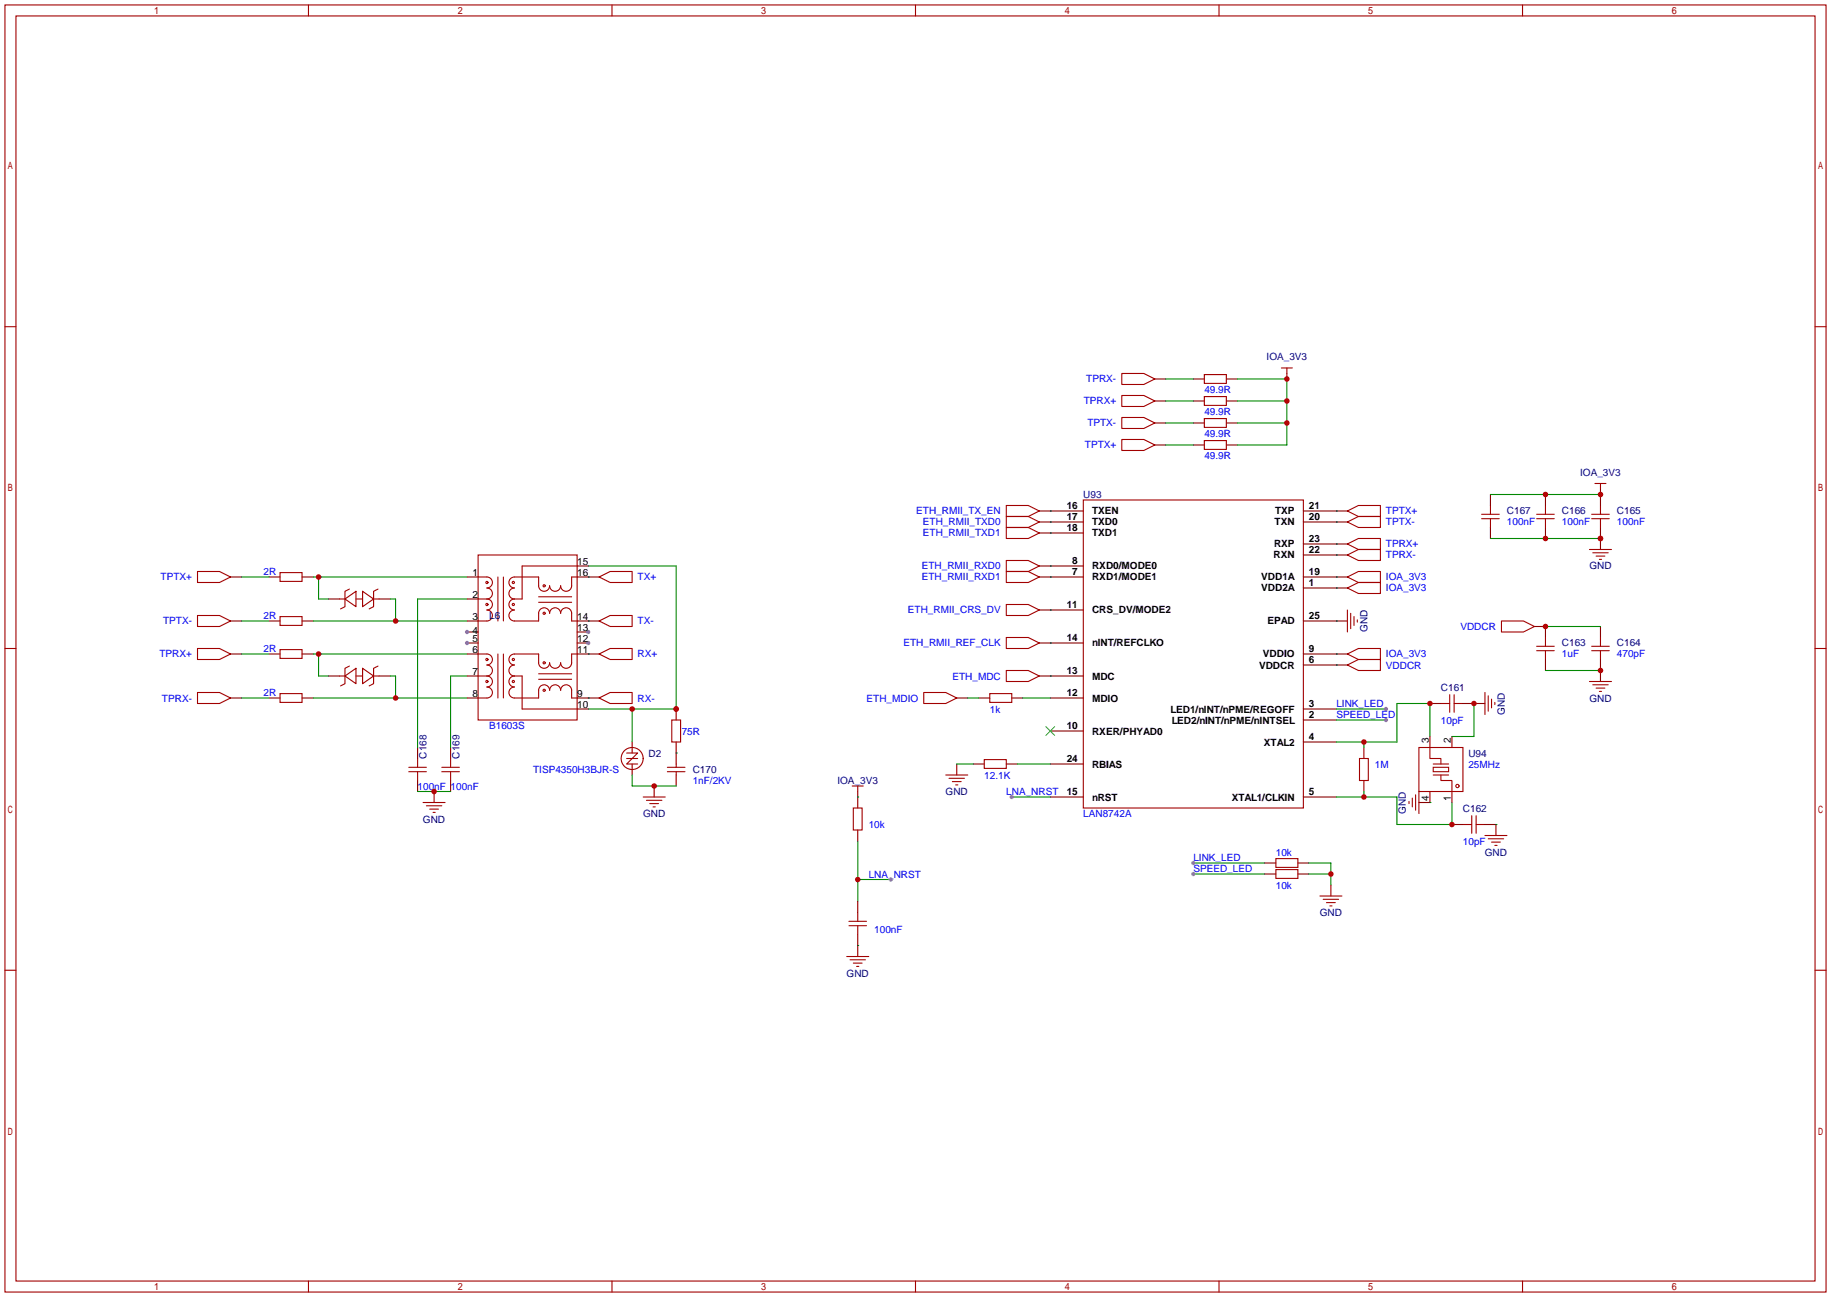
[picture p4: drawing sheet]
<svg xmlns="http://www.w3.org/2000/svg" width="423mm" height="299mm" viewBox="0 0 423 299" stroke-linecap="round" stroke-linejoin="round" font-family="sans-serif">
<g fill="none" stroke="#a10000" stroke-width=".25">
<path d="M1.1 1.1h420.4v297.2h-420.4zM3.7 3.7h415.3v292.1h-415.3zM71.2 1.1v2.6M141.3 1.1v2.6M211.3 1.1v2.6M281.4 1.1v2.6M351.5 1.1v2.6M1.1 75.4h2.6M419 75.4h2.5M232.3 119.3h5.1l2.5 1.2-2.5 1.3h-5.1zM232.3 116.7h5.1l2.5 1.3-2.5 1.3h-5.1zM250.1 115.4h50.8v71.2h-50.8z"/>
<path d="M232.3 129.4h5.1l2.5 1.3-2.5 1.3h-5.1zM232.3 132h5.1l2.5 1.2-2.5 1.3h-5.1zM232.3 121.8h5.1l2.5 1.3-2.5 1.2h-5.1zM232.3 139.6h5.1l2.5 1.2-2.5 1.3h-5.1zM1.1 149.7h2.6M213.2 159.9h5.1l2.6 1.3-2.6 1.2h-5.1zM232.3 154.8h5.1l2.5 1.3-2.5 1.3h-5.1zM232.3 147.2h5.1l2.5 1.3-2.5 1.2h-5.1zM419 149.7h2.5M218.3 178.9h5.1M219.1 179.7h3.5M227.2 175.4h5.1v2h-5.1z"/>
<path d="M228.5 160.1h5.1v2.1h-5.1zM313.8 175.1h2v5.1h-2zM332.6 162.4h2M334.6 160.4v4.1M335.7 162.4h2M335.7 160.4v4.1M219.8 180.5h2.1M220.6 181.2h.5M337.7 190.4h2M339.7 188.3v4.1M340.7 190.4h2.1M340.7 188.3v4.1"/>
<path d="M1.1 224h2.6M419 224h2.5M71.2 295.8v2.5M141.3 295.8v2.5M211.3 295.8v2.5M281.4 295.8v2.5M351.5 295.8v2.5"/>
</g>
<g fill="none" stroke="#870000" stroke-width=".25">
<path d="M239.9 118h10.2M300.9 118h7.6M239.9 130.7h10.2M239.9 133.2h10.2M239.9 120.5h10.2M239.9 123.1h10.2M300.9 133.2h7.6M300.9 120.5h7.6M300.9 135.8h7.6M300.9 128.1h7.6M300.9 125.6h7.6M239.9 156.1h10.2"/>
<path d="M239.9 140.8h10.2M239.9 148.5h10.2M300.9 153.5h7.6M300.9 151h7.6M300.9 143.4h7.6M220.9 161.2h2.5M220.9 176.4v2.5M224.7 176.4h2.5M225.9 161.2h2.6M232.3 176.4h2.5M233.6 161.2h2.5M242.4 161.2h7.7"/>
<path d="M242.4 168.8h7.7M242.4 176.4h7.7M300.9 166.2h7.6M300.9 163.7h7.6M300.9 171.3h7.6M314.8 172.6v2.5M330.1 162.4h2.5M337.7 162.4h2.5M242.4 184h7.7M300.9 184h7.6M314.8 180.2v2.6M335.2 190.4h2.5"/>
<path d="M342.8 190.4h2.5"/>
</g>
<path d="M241.4 167.8l2.1 2M243.5 167.8l-2.1 2" fill="none" stroke="#3c3" stroke-width=".25"/>
<g fill="none" stroke="#008700" stroke-width=".25">
<path d="M242.4 118h.1M242.4 120.5h.1M242.4 123.1h.1M242.4 130.7h.1M242.4 133.2h.1M242.4 156.1h.1M242.4 140.8h.1M242.4 148.5h.1M220.9 176.4h3.8M223.4 161.2h2.5M234.8 176.4h7.6M236.1 161.2h6.3"/>
<path d="M314.8 171.3v1.3M330.1 170.1v-7.7h-7.6v8.9h-14"/>
</g>
<g fill="#c00">
<circle cx="314.8" cy="171.3" r=".63"/>
<circle cx="330.1" cy="162.4" r=".63"/>
</g>
<path d="M308.5 184h14v6.4h12.7v-5.1M314.8 182.8v1.2" fill="none" stroke="#008700" stroke-width=".25"/>
<g fill="#c00">
<circle cx="314.8" cy="184" r=".63"/>
<circle cx="335.2" cy="190.4" r=".63"/>
</g>
<path d="M330.1 170.1v2.5M335.2 170.1v2.5M340.2 162.4h2.6M330.1 182.8v2.5M335.2 182.8v2.5" fill="none" stroke="#870000" stroke-width=".25"/>
<g fill="none" stroke="#a10000" stroke-width=".25">
<path d="M327.5 172.6h10.2v10.2h-10.2zM330.1 172.6v2.5h2.5v1.3M330.8 177.2h3.6v1h-3.6zM330.8 178.9h3.6M330.8 176.4h3.6M332.6 178.9v1.3h2.6v2.6"/>
<circle cx="336.4" cy="181.5" r=".38"/>
</g>
<path d="M340.2 162.4v7.7h-5" fill="none" stroke="#008700" stroke-width=".25"/>
<circle cx="340.2" cy="162.4" r=".63" fill="#c00"/>
<path d="M342.8 159.9v5.1M343.5 160.7v3.5M344.3 161.4v2M345.1 162.2v.5M325.2 185v.5M326 184.3v2M326.8 183.5v3.6M327.5 182.8v5M342.8 192.9h5.1M343.5 193.7h3.6M344.3 194.4h2M345.1 195.2h.5" fill="none" stroke="#a10000" stroke-width=".25"/>
<path d="M327.5 185.3h2.6M345.3 190.4v2.5" fill="none" stroke="#870000" stroke-width=".25"/>
<path d="M308.5 163.7h11.4M330.1 185.3h.1M345.3 190.4h.1" fill="none" stroke="#008700" stroke-width=".25"/>
<circle cx="319.9" cy="163.7" r=".51" fill="#999"/>
<path d="M308.5 166.2h11.4" fill="none" stroke="#008700" stroke-width=".25"/>
<circle cx="319.9" cy="166.2" r=".51" fill="#999"/>
<path d="M275.5 199.3h16.5" fill="none" stroke="#008700" stroke-width=".25"/>
<circle cx="275.5" cy="199.3" r=".51" fill="#999"/>
<path d="M275.5 201.8h16.5" fill="none" stroke="#008700" stroke-width=".25"/>
<circle cx="275.5" cy="201.8" r=".51" fill="#999"/>
<path d="M292 199.3h2.5M299.6 199.3h2.5M292 201.8h2.5M299.6 201.8h2.5" fill="none" stroke="#870000" stroke-width=".25"/>
<path d="M294.5 198.2h5.1v2.1h-5.1zM294.5 200.8h5.1v2h-5.1z" fill="none" stroke="#a10000" stroke-width=".25"/>
<path d="M302.1 199.3h5.1v5M302.1 201.8h5.1" fill="none" stroke="#008700" stroke-width=".25"/>
<circle cx="307.2" cy="201.8" r=".63" fill="#c00"/>
<g fill="none" stroke="#870000" stroke-width=".25">
<path d="M266.6 97.7h2.5M266.6 92.6h2.5M266.6 87.5h2.5M275.5 97.7h2.5M275.5 92.6h2.5M275.5 87.5h2.5M283.1 97.7h2.5M283.1 92.6h2.5M283.1 87.5h2.5M297.1 86.2v1.3M266.6 102.7h2.5M275.5 102.7h2.5"/>
<path d="M283.1 102.7h2.5M308.5 118h2.5M308.5 120.5h2.5M308.5 125.6h2.5M308.5 128.1h2.5M307.2 204.3v2.6"/>
</g>
<g fill="none" stroke="#a10000" stroke-width=".25">
<path d="M259 96.4h5l2.6 1.3-2.6 1.2h-5zM259 91.3h5l2.6 1.3-2.6 1.3h-5zM259 86.2h5l2.6 1.3-2.6 1.3h-5zM278 86.5h5.1v2h-5.1zM278 91.6h5.1v2h-5.1zM278 96.6h5.1v2.1h-5.1zM295.8 85h2.5M297.1 85v1.2M259 101.5h5l2.6 1.2-2.6 1.3h-5zM278 101.7h5.1v2.1h-5.1zM311 118l2.6-1.3h5v2.6h-5zM311 120.5l2.6-1.2h5v2.5h-5z"/>
<path d="M311 125.6l2.6-1.3h5v2.6h-5zM311 128.1l2.6-1.2h5v2.5h-5zM304.7 206.9h5.1M305.4 207.6h3.6M306.2 208.4h2M307 209.2h.5"/>
</g>
<path d="M269.1 87.5h6.4M269.1 92.6h6.4M269.1 97.7h6.4M285.6 87.5h11.5v15.2h-11.5M285.6 92.6h11.5M285.6 97.7h11.5M269.1 102.7h6.4M308.5 118h.1M308.5 120.5h.1M308.5 125.6h.1M308.5 128.1h.1" fill="none" stroke="#008700" stroke-width=".25"/>
<g fill="#c00">
<circle cx="297.1" cy="87.5" r=".63"/>
<circle cx="297.1" cy="92.6" r=".63"/>
<circle cx="297.1" cy="97.7" r=".63"/>
</g>
<path d="M311 153.5l2.6-1.2h5v2.5h-5zM346.6 143.4h5.1l2.5 1.3-2.5 1.2h-5.1zM354.7 149.2h4.1M354.7 150.2h4.1M356.7 147.2v2M356.7 150.2v2.1M367.4 149.2h4.1M367.4 150.2h4.1M369.4 147.2v2M369.4 150.2v2.1" fill="none" stroke="#a10000" stroke-width=".25"/>
<path d="M308.5 153.5h2.5M354.2 144.7h2.5v2.5M356.7 152.3v2.5M369.4 144.7v2.5M369.4 152.3v2.5" fill="none" stroke="#870000" stroke-width=".25"/>
<path d="M308.5 153.5h.1M356.7 144.7h12.7" fill="none" stroke="#008700" stroke-width=".25"/>
<circle cx="356.7" cy="144.7" r=".63" fill="#c00"/>
<path d="M356.7 154.8h12.7" fill="none" stroke="#008700" stroke-width=".25"/>
<path d="M369.4 154.8v2.6" fill="none" stroke="#870000" stroke-width=".25"/>
<circle cx="369.4" cy="154.8" r=".63" fill="#c00"/>
<g fill="none" stroke="#a10000" stroke-width=".25">
<path d="M342 119.8h4.1M342 118.7h4.1M344 116.7v2M344 119.8v2M354.7 119.8h4.1M354.7 118.7h4.1M356.7 116.7v2M356.7 119.8v2M367.4 119.8h4.1M367.4 118.7h4.1M368.2 111.6h2.5M369.4 111.6v1.3"/>
<path d="M369.4 116.7v2M369.4 119.8v2M311 135.8l2.6-1.3h5v2.5h-5zM311 133.2l2.6-1.2h5v2.5h-5zM311 151l2.6-1.3h5v2.6h-5zM366.9 157.4h5.1M367.7 158.1h3.5M368.4 158.9h2.1M369.2 159.6h.5"/>
</g>
<path d="M344 114.2v2.5M356.7 114.2v2.5M369.4 112.9v3.8M308.5 135.8h2.5M308.5 133.2h2.5M344 121.8v2.5M356.7 121.8v2.5M369.4 121.8v2.5M308.5 151h2.5" fill="none" stroke="#870000" stroke-width=".25"/>
<path d="M344 114.2h25.4M308.5 135.8h.1M308.5 133.2h.1M308.5 151h.1" fill="none" stroke="#008700" stroke-width=".25"/>
<g fill="#c00">
<circle cx="356.7" cy="114.2" r=".63"/>
<circle cx="369.4" cy="114.2" r=".63"/>
</g>
<path d="M344 124.3h25.4" fill="none" stroke="#008700" stroke-width=".25"/>
<g fill="#c00">
<circle cx="356.7" cy="124.3" r=".63"/>
<circle cx="369.4" cy="124.3" r=".63"/>
</g>
<path d="M369.4 124.3v2.6" fill="none" stroke="#870000" stroke-width=".25"/>
<circle cx="369.4" cy="124.3" r=".63" fill="#c00"/>
<g fill="none" stroke="#a10000" stroke-width=".25">
<path d="M45.6 132h5.1l2.5 1.2-2.5 1.3h-5.1zM64.6 132.2h5.1v2h-5.1zM366.9 126.9h5.1M367.7 127.6h3.5M368.4 128.4h2.1M369.2 129.2h.5M45.6 142.1h5.1l2.5 1.3-2.5 1.3h-5.1zM45.6 149.7h5.1l2.5 1.3-2.5 1.3h-5.1zM45.6 159.9h5.1l2.5 1.3-2.5 1.2h-5.1zM311 140.8v5.1M311.8 141.6v3.6M312.5 142.4v2"/>
<path d="M313.3 143.1v.5"/>
</g>
<path d="M53.2 133.2h2.6M62.1 133.2h2.5M69.7 133.2h2.6M53.2 143.4h2.6M53.2 151h2.6M308.5 143.4h2.5M53.2 161.2h2.6" fill="none" stroke="#870000" stroke-width=".25"/>
<path d="M72.3 133.2h35.5M73.5 133.2v5.1h2.3M308.5 143.4h.1" fill="none" stroke="#008700" stroke-width=".25"/>
<circle cx="73.5" cy="133.2" r=".63" fill="#c00"/>
<path d="M55.8 133.2h6.3M90 138.3h1.3v5.1M55.8 143.4h6.3M72.3 143.4h35.5" fill="none" stroke="#008700" stroke-width=".25"/>
<path d="M75.8 138.3h2.6M87.5 138.3h2.5M62.1 143.4h2.5M69.7 143.4h2.6" fill="none" stroke="#870000" stroke-width=".25"/>
<path d="M78.4 138.3h1.2M79.6 138.3l2.6-1.8v3.6zM80.6 136l-1 .5v3.6l-1 .5M82.2 138.3h1.5M83.7 136.5l2.5 1.8-2.5 1.8zM86.2 138.3h1.3M87.2 136l-1 .5v3.6l-1 .5M64.6 142.4h5.1v2h-5.1z" fill="none" stroke="#a10000" stroke-width=".25"/>
<circle cx="91.3" cy="143.4" r=".63" fill="#c00"/>
<path d="M64.6 150h5.1v2h-5.1zM94.4 178.2h4M94.4 177.2h4M96.4 175.1v2.1M96.4 178.2v2" fill="none" stroke="#a10000" stroke-width=".25"/>
<path d="M62.1 151h2.5M69.7 151h2.6M96.4 172.6v2.5M96.4 180.2v2.6" fill="none" stroke="#870000" stroke-width=".25"/>
<path d="M107.8 138.3h-11.4v34.3M72.3 151h35.5M73.5 151v5.1h2.3" fill="none" stroke="#008700" stroke-width=".25"/>
<circle cx="73.5" cy="151" r=".63" fill="#c00"/>
<path d="M55.8 151h6.3M90 156.1h1.3v5.1M55.8 161.2h6.3M72.3 161.2h35.5" fill="none" stroke="#008700" stroke-width=".25"/>
<path d="M75.8 156.1h2.6M87.5 156.1h2.5M62.1 161.2h2.5M69.7 161.2h2.6" fill="none" stroke="#870000" stroke-width=".25"/>
<path d="M78.4 156.1h1.2M79.6 156.1l2.6-1.8v3.6zM80.6 153.8l-1 .5v3.6l-1 .5M82.2 156.1h1.5M83.7 154.3l2.5 1.8-2.5 1.8zM86.2 156.1h1.3M87.2 153.8l-1 .5v3.6l-1 .5M64.6 160.1h5.1v2.1h-5.1z" fill="none" stroke="#a10000" stroke-width=".25"/>
<circle cx="91.3" cy="161.2" r=".63" fill="#c00"/>
<path d="M102 178.2h4M102 177.2h4M104 175.1v2.1M104 178.2v2" fill="none" stroke="#a10000" stroke-width=".25"/>
<path d="M104 172.6v2.5M100.2 182.8v2.5M104 180.2v2.6" fill="none" stroke="#870000" stroke-width=".25"/>
<path d="M107.8 156.1h-3.8v16.5M96.4 182.8h7.6" fill="none" stroke="#008700" stroke-width=".25"/>
<circle cx="100.2" cy="182.8" r=".63" fill="#c00"/>
<path d="M138.3 133.2l2.5-1.2h5.1v2.5h-5.1zM138.3 143.4l2.5-1.3h5.1v2.6h-5.1zM138.3 151l2.5-1.3h5.1v2.6h-5.1zM138.3 161.2l2.5-1.3h5.1v2.5h-5.1zM97.7 185.3h5M98.4 186.1h3.6M99.2 186.8h2M99.9 187.6h.6" fill="none" stroke="#a10000" stroke-width=".25"/>
<path d="M135.8 133.2h2.5M135.8 143.4h2.5M135.8 151h2.5M135.8 161.2h2.5" fill="none" stroke="#870000" stroke-width=".25"/>
<path d="M135.8 130.7h20.3v33h-20.3M145.9 163.7v7.6" fill="none" stroke="#008700" stroke-width=".25"/>
<g fill="#c00">
<circle cx="145.9" cy="163.7" r=".63"/>
<circle cx="156.1" cy="163.7" r=".63"/>
</g>
<path d="M156.1 163.7v2.5M156.1 171.3v2.6" fill="none" stroke="#870000" stroke-width=".25"/>
<circle cx="156.1" cy="163.7" r=".63" fill="#c00"/>
<g fill="none" stroke="#a10000" stroke-width=".25">
<path d="M144.7 173.9h2.5l-2.5 2.5h2.5M144.7 175.1h2.5M154.1 178.2h4M154.1 177.2h4M155.1 166.2h2v5.1h-2zM156.1 176.4v.8M156.1 178.2v.7"/>
<circle cx="145.9" cy="175.1" r="2.54"/>
</g>
<path d="M145.9 171.3v2.6M145.9 176.4v2.5M156.1 173.9v2.5M156.1 178.9v2.6M151 181.5v2.5" fill="none" stroke="#870000" stroke-width=".25"/>
<path d="M145.9 178.9v2.6h10.2M156.1 173.9h.1" fill="none" stroke="#008700" stroke-width=".25"/>
<circle cx="151" cy="181.5" r=".63" fill="#c00"/>
<path d="M110.4 128.1h22.8v38.1h-22.8zM148.5 184h5M149.2 184.8h3.6M150 185.5h2M150.7 186.3h.6" fill="none" stroke="#a10000" stroke-width=".25"/>
<path d="M133.2 133.2h2.6M133.2 130.7h2.6M133.2 143.4h2.6M133.2 145.9h2.6" fill="none" stroke="#870000" stroke-width=".25"/>
<circle cx="135.8" cy="145.9" r=".51" fill="#999"/>
<path d="M133.2 148.5h2.6" fill="none" stroke="#870000" stroke-width=".25"/>
<circle cx="135.8" cy="148.5" r=".51" fill="#999"/>
<path d="M107.8 151h2.6M107.8 156.1h2.6M107.8 148.5h2.6M133.2 151h2.6M107.8 161.2h2.6M133.2 163.7h2.6M133.2 161.2h2.6" fill="none" stroke="#870000" stroke-width=".25"/>
<circle cx="107.8" cy="148.5" r=".51" fill="#999"/>
<path d="M107.8 145.9h2.6" fill="none" stroke="#870000" stroke-width=".25"/>
<circle cx="107.8" cy="145.9" r=".51" fill="#999"/>
<path d="M107.8 138.3h2.6M107.8 133.2h2.6M107.8 143.4h2.6" fill="none" stroke="#870000" stroke-width=".25"/>
<g fill="none" stroke="#a10000" stroke-width=".25">
<path d="M110.4 133.2h2a1.27 1.27 0 0 1 1.3 1.3 1.27 1.27 0 0 1-1.3 1.3 1.27 1.27 0 0 1 1.3 1.2 1.27 1.27 0 0 1-1.3 1.3M110.4 138.3h2M112.4 138.3a1.27 1.27 0 0 1 1.3 1.3 1.27 1.27 0 0 1-1.3 1.2 1.27 1.27 0 0 1 1.3 1.3 1.27 1.27 0 0 1-1.3 1.3h-2M114.9 133.2v10.2M116.2 133.2v10.2M118.7 138.3a1.27 1.27 0 0 0-1.2 1.3 1.27 1.27 0 0 0 1.2 1.2 1.27 1.27 0 0 0-1.2 1.3 1.27 1.27 0 0 0 1.2 1.3h5.6v-1.8a1.27 1.27 0 0 1 1.3-1.3 1.27 1.27 0 0 1 1.3 1.3 1.27 1.27 0 0 1 1.2-1.3 1.27 1.27 0 0 1 1.3 1.3 1.27 1.27 0 0 1 1.3-1.3 1.27 1.27 0 0 1 1.3 1.3v1.8h1.2M124.3 137.8h7.7M124.3 139.1h7.7M133.2 133.2h-1.2v2.1a1.27 1.27 0 0 1-1.3 1.2 1.27 1.27 0 0 1-1.3-1.2 1.27 1.27 0 0 1-1.3 1.2 1.27 1.27 0 0 1-1.2-1.2 1.27 1.27 0 0 1-1.3 1.2 1.27 1.27 0 0 1-1.3-1.2v-2.1h-5.6a1.27 1.27 0 0 0-1.2 1.3 1.27 1.27 0 0 0 1.2 1.3 1.27 1.27 0 0 0-1.2 1.2 1.27 1.27 0 0 0 1.2 1.3M133.2 130.7h-12.7v7.6h-1.8M110.4 151h2a1.27 1.27 0 0 1 1.3 1.3 1.27 1.27 0 0 1-1.3 1.2 1.27 1.27 0 0 1 1.3 1.3 1.27 1.27 0 0 1-1.3 1.3M110.4 156.1h2"/>
<path d="M112.4 156.1a1.27 1.27 0 0 1 1.3 1.3 1.27 1.27 0 0 1-1.3 1.2 1.27 1.27 0 0 1 1.3 1.3 1.27 1.27 0 0 1-1.3 1.3h-2M114.9 151v10.2M116.2 151v10.2M118.7 156.1a1.27 1.27 0 0 0-1.2 1.3 1.27 1.27 0 0 0 1.2 1.2 1.27 1.27 0 0 0-1.2 1.3 1.27 1.27 0 0 0 1.2 1.3h5.6v-1.8a1.27 1.27 0 0 1 1.3-1.3 1.27 1.27 0 0 1 1.3 1.3 1.27 1.27 0 0 1 1.2-1.3 1.27 1.27 0 0 1 1.3 1.3 1.27 1.27 0 0 1 1.3-1.3 1.27 1.27 0 0 1 1.3 1.3v1.8h1.2M118.7 156.1h1.8v7.6h12.7M124.3 156.8h7.7M124.3 155.6h7.7M133.2 151h-1.2v2a1.27 1.27 0 0 1-1.3 1.3 1.27 1.27 0 0 1-1.3-1.3 1.27 1.27 0 0 1-1.3 1.3 1.27 1.27 0 0 1-1.2-1.3 1.27 1.27 0 0 1-1.3 1.3 1.27 1.27 0 0 1-1.3-1.3v-2h-5.6a1.27 1.27 0 0 0-1.2 1.3 1.27 1.27 0 0 0 1.2 1.2 1.27 1.27 0 0 0-1.2 1.3 1.27 1.27 0 0 0 1.2 1.3"/>
<circle cx="112.4" cy="139.6" r=".25"/>
<circle cx="112.4" cy="134.5" r=".25"/>
<circle cx="118.5" cy="139.6" r=".25"/>
<circle cx="118.5" cy="134.5" r=".25"/>
<circle cx="125.6" cy="135.3" r=".25"/>
<circle cx="112.4" cy="152.3" r=".25"/>
<circle cx="112.4" cy="157.4" r=".25"/>
<circle cx="118.5" cy="152.3" r=".25"/>
<circle cx="118.5" cy="157.4" r=".25"/>
<circle cx="125.6" cy="141.6" r=".25"/>
<circle cx="125.6" cy="153" r=".25"/>
<circle cx="125.6" cy="159.4" r=".25"/>
</g>
<path d="M135.8 133.2h.1M135.8 143.4h.1M135.8 151h.1M135.8 161.2h.1M198 194.2v14M198 203.1h7.6" fill="none" stroke="#008700" stroke-width=".25"/>
<circle cx="198" cy="203.1" r=".63" fill="#c00"/>
<circle cx="205.6" cy="203.1" r=".51" fill="#999"/>
<path d="M198 182.8v3.8M198 191.6v2.6M198 208.2v2.5M198 215.8v5.1" fill="none" stroke="#870000" stroke-width=".25"/>
<path d="M196.7 181.5h2.6M197 186.6h2v5h-2zM198 181.5v1.3M196 213.7h4M196 212.7h4M198 210.7v2M198 213.7v2.1M195.5 220.9h5M196.2 221.6h3.6M197 222.4h2M197.7 223.1h.5" fill="none" stroke="#a10000" stroke-width=".25"/>
<path d="M198 184h.1M233.6 184h8.8M198 218.3h.1" fill="none" stroke="#008700" stroke-width=".25"/>
<circle cx="233.6" cy="184" r=".51" fill="#999"/>
<g font-size="2.3" fill="#000080">
<text x="292.4" y="83.2">IOA_3V3</text>
<text x="364.8" y="109.9">IOA_3V3</text>
<text x="250.1" y="115">U93</text>
<text x="347.9" y="118.8">C167</text>
<text x="360.6" y="118.8">C166</text>
<text x="373.3" y="118.8">C165</text>
<text x="366.9" y="131.5">GND</text>
<text x="112.9" y="142.9">L6</text>
<text x="315.6" y="145.9" transform="rotate(-90 315.6 145.9)">GND</text>
<text x="360.6" y="149.3">C163</text>
<text x="373.3" y="149.3">C164</text>
<text x="332.6" y="159.4">C161</text>
<text x="366.9" y="162">GND</text>
<text x="347.4" y="165" transform="rotate(-90 347.4 165)">GND</text>
<text x="98.5" y="175.1" transform="rotate(-90 98.5 175.1)">C168</text>
<text x="106.1" y="175.1" transform="rotate(-90 106.1 175.1)">C169</text>
<text x="149.7" y="174.7">D2</text>
<text x="159.9" y="178.5">C170</text>
<text x="339" y="174.7">U94</text>
<text x="193.3" y="181">IOA_3V3</text>
<text x="218.3" y="183.6">GND</text>
<text x="97.6" y="189.9">GND</text>
<text x="148.4" y="188.6">GND</text>
<text x="324.5" y="187.9" transform="rotate(-90 324.5 187.9)">GND</text>
<text x="337.7" y="187.4">C162</text>
<text x="342.7" y="197.5">GND</text>
<text x="304.6" y="211.5">GND</text>
<text x="195.4" y="225.5">GND</text>
</g>
<g font-size="2.3" fill="#00f">
<text x="250.8" y="88.3">TPRX-</text>
<text x="250.2" y="93.4">TPRX+</text>
<text x="278" y="90.9">49.9R</text>
<text x="278" y="95.9">49.9R</text>
<text x="251" y="98.5">TPTX-</text>
<text x="278" y="101">49.9R</text>
<text x="250.4" y="103.6">TPTX+</text>
<text x="278" y="106.1">49.9R</text>
<text x="211.5" y="118.8">ETH_RMII_TX_EN</text>
<text x="319.9" y="118.8">TPTX+</text>
<text x="213" y="121.3">ETH_RMII_TXD0</text>
<text x="213" y="123.9">ETH_RMII_TXD1</text>
<text x="319.9" y="121.3">TPTX-</text>
<text x="347.9" y="121.3">100nF</text>
<text x="360.6" y="121.3">100nF</text>
<text x="373.3" y="121.3">100nF</text>
<text x="212.8" y="131.5">ETH_RMII_RXD0</text>
<text x="319.9" y="126.4">TPRX+</text>
<text x="319.9" y="129">TPRX-</text>
<text x="37.1" y="134">TPTX+</text>
<text x="60.8" y="132.8">2R</text>
<text x="147.2" y="134">TX+</text>
<text x="212.8" y="134">ETH_RMII_RXD1</text>
<text x="319.9" y="136.6">IOA_3V3</text>
<text x="319.9" y="134">IOA_3V3</text>
<text x="60.8" y="142.9">2R</text>
<text x="209.6" y="141.7">ETH_RMII_CRS_DV</text>
<text x="37.7" y="144.2">TPTX-</text>
<text x="147.2" y="144.2">TX-</text>
<text x="208.6" y="149.3">ETH_RMII_REF_CLK</text>
<text x="337.1" y="145.5">VDDCR</text>
<text x="36.8" y="151.8">TPRX+</text>
<text x="60.8" y="150.5">2R</text>
<text x="147.2" y="151.8">RX+</text>
<text x="319.9" y="154.4">VDDCR</text>
<text x="319.9" y="151.8">IOA_3V3</text>
<text x="360.6" y="151.8">1uF</text>
<text x="373.3" y="151.8">470pF</text>
<text x="37.4" y="162">TPRX-</text>
<text x="60.8" y="160.7">2R</text>
<text x="147.2" y="162">RX-</text>
<text x="200" y="162">ETH_MDIO</text>
<text x="219.9" y="156.9">ETH_MDC</text>
<text x="228.5" y="164.5">1k</text>
<text x="308.5" y="163.2">LINK_LED</text>
<text x="308.5" y="165.8">SPEED_LED</text>
<text x="332.6" y="167.1">10pF</text>
<text x="112.9" y="168.3">B1603S</text>
<text x="157.4" y="169.6">75R</text>
<text x="123.1" y="178.5">TISP4350H3BJR-S</text>
<text x="227.2" y="179.8">12.1K</text>
<text x="317.4" y="177.2">1M</text>
<text x="339" y="177.2">25MHz</text>
<text x="96.4" y="182.3">100nF</text>
<text x="104" y="182.3">100nF</text>
<text x="159.9" y="181">1nF/2KV</text>
<text x="232.3" y="183.6">LNA_NRST</text>
<text x="200.5" y="191.2">10k</text>
<text x="250.1" y="188.6">LAN8742A</text>
<text x="294.5" y="197.5">10k</text>
<text x="337.7" y="195">10pF</text>
<text x="200.5" y="202.6">LNA_NRST</text>
<text x="275.5" y="198.8">LINK_LED</text>
<text x="275.5" y="201.3">SPEED_LED</text>
<text x="294.5" y="205.2">10k</text>
<text x="201.8" y="215.3">100nF</text>
</g>
<g font-size="2.3">
<text x="246.2" y="117.5">16</text>
<text x="252.1" y="118.8">TXEN</text>
<text x="294.3" y="118.8">TXP</text>
<text x="302.1" y="117.5">21</text>
<text x="246.2" y="120.1">17</text>
<text x="246.2" y="122.6">18</text>
<text x="252.1" y="121.3">TXD0</text>
<text x="252.1" y="123.9">TXD1</text>
<text x="294.2" y="121.3">TXN</text>
<text x="302.1" y="120.1">20</text>
<text x="302.1" y="125.1">23</text>
<text x="133.2" y="130.5">15</text>
<text x="247.5" y="130.2">8</text>
<text x="252.1" y="131.5">RXD0/MODE0</text>
<text x="294" y="129">RXN</text>
<text x="294.1" y="126.4">RXP</text>
<text x="302.1" y="127.7">22</text>
<text x="109.1" y="133">1</text>
<text x="133.2" y="133">16</text>
<text x="247.5" y="132.8">7</text>
<text x="252.1" y="134">RXD1/MODE1</text>
<text x="291.1" y="136.6">VDD2A</text>
<text x="291.1" y="134">VDD1A</text>
<text x="302.1" y="135.3">1</text>
<text x="302.1" y="132.8">19</text>
<text x="109.1" y="143.2">3</text>
<text x="109.1" y="138.1">2</text>
<text x="133.2" y="143.2">14</text>
<text x="246.2" y="140.4">11</text>
<text x="252.1" y="141.7">CRS_DV/MODE2</text>
<text x="302.1" y="142.9">25</text>
<text x="109.1" y="148.2">5</text>
<text x="109.1" y="146.5">4</text>
<text x="133.2" y="145.7">13</text>
<text x="133.2" y="148.2">12</text>
<text x="246.2" y="148">14</text>
<text x="252.1" y="149.3">nINT/REFCLKO</text>
<text x="292.5" y="144.2">EPAD</text>
<text x="109.1" y="155.9">7</text>
<text x="109.1" y="150.8">6</text>
<text x="133.2" y="150.8">11</text>
<text x="246.2" y="155.6">13</text>
<text x="290.6" y="154.4">VDDCR</text>
<text x="291.5" y="151.8">VDDIO</text>
<text x="302.1" y="153.1">6</text>
<text x="302.1" y="150.5">9</text>
<text x="109.1" y="160.9">8</text>
<text x="133.2" y="160.9">9</text>
<text x="246.2" y="160.7">12</text>
<text x="252.1" y="162">MDIO</text>
<text x="252.1" y="156.9">MDC</text>
<text x="133.2" y="163.5">10</text>
<text x="270.2" y="164.5">LED1/nINT/nPME/REGOFF</text>
<text x="270.5" y="167.1">LED2/nINT/nPME/nINTSEL</text>
<text x="302.1" y="165.8">2</text>
<text x="302.1" y="163.2">3</text>
<text x="246.2" y="168.3">10</text>
<text x="252.1" y="169.6">RXER/PHYAD0</text>
<text x="291.8" y="172.1">XTAL2</text>
<text x="302.1" y="170.9">4</text>
<text x="329.8" y="171.6" transform="rotate(-90 329.8 171.6)">3</text>
<text x="334.9" y="171.6" transform="rotate(-90 334.9 171.6)">2</text>
<text x="246.2" y="175.9">24</text>
<text x="252.1" y="177.2">RBIAS</text>
<text x="246.2" y="183.6">15</text>
<text x="252.1" y="184.8">nRST</text>
<text x="284.3" y="184.8">XTAL1/CLKIN</text>
<text x="302.1" y="183.6">5</text>
<text x="329.8" y="185.1" transform="rotate(-90 329.8 185.1)">4</text>
<text x="334.9" y="185.1" transform="rotate(-90 334.9 185.1)">1</text>
</g>
</svg>
